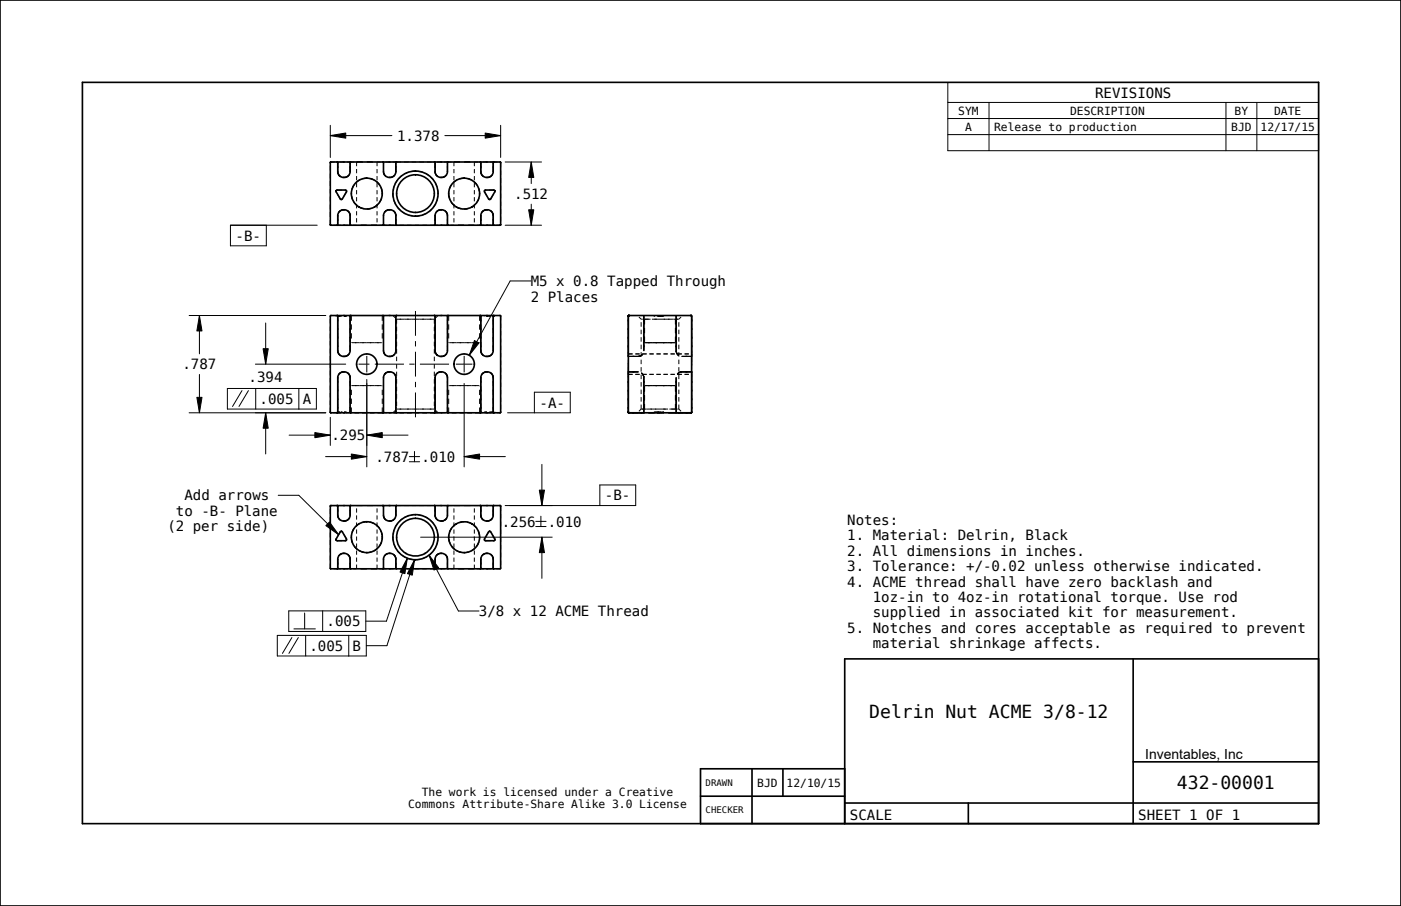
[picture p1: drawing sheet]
<svg xmlns="http://www.w3.org/2000/svg" width="432mm" height="279mm" viewBox="0 0 432 279" stroke-linecap="round" stroke-linejoin="round" font-family="sans-serif">
<g fill="none" stroke="#000" stroke-width=".51">
<path d="M0 0h431.8v279.4h-431.8zM25.4 25.4h381v228.6h-381zM101.8 50.1l.2-.1h52.1l.2 .1M101.8 50.1v19.2M101.8 50.1h.1M103.6 58.8l.3-.2h2.5l.4 .2v.4l-1.4 2.3-.5-.2-1.3-2.1zM103.9 50l.2 .1M104.1 50.1h.1M104.1 50.1v2.8a1.91 1.91 0 0 0 1.9 1.8 1.91 1.91 0 0 0 1.9-1.8v-2.8M107.9 50.1h.1M108.1 50l-.2 .1M118 50l.2 .1v2.8a1.91 1.91 0 0 0 1.9 1.8 1.91 1.91 0 0 0 1.9-1.8v-2.8"/>
<path d="M122 50.1h.1M122.2 50l-.2 .1M133.9 50l.2 .1v2.8a1.91 1.91 0 0 0 1.9 1.8 1.91 1.91 0 0 0 1.9-1.8v-2.8l.2-.1M148 50l.2 .1M148.2 50.1h.1M149.3 58.8l.4-.2h2.5l.3 .2v.4l-1.4 2.3-.5-.2-1.3-2.1zM152.2 50l-.2 .1v2.8a1.91 1.91 0 0 1-1.9 1.8 1.91 1.91 0 0 1-1.9-1.8v-2.8M154.3 50.1h.1M154.3 50.1v19.2M101.8 69.3l.2 .2M101.8 69.3h.1M102 69.5h52.1"/>
<path d="M103.9 69.5h.1M107.9 69.3v-2.8a1.91 1.91 0 0 0-1.9-1.8 1.91 1.91 0 0 0-1.9 1.8v2.8l-.2 .2M107.9 69.3l.2 .2zM118 69.5h.1M118.2 69.3v-2.8a1.91 1.91 0 0 1 1.9-1.8 1.91 1.91 0 0 1 1.9 1.8v2.8M118.2 69.3l-.2 .2M118.2 69.3h.1M122 69.3l.2 .2M122 69.3h.1M122.2 69.5h.1M133.9 69.5h.1M134.1 69.3l-.2 .2"/>
<path d="M134.1 69.3h.1M134.1 69.3v-2.8a1.91 1.91 0 0 1 1.9-1.8 1.91 1.91 0 0 1 1.9 1.8v2.8l.2 .2M148.2 69.3l-.2 .2zM148.2 69.3v-2.8a1.91 1.91 0 0 1 1.9-1.8 1.91 1.91 0 0 1 1.9 1.8v2.8l.2 .2M154.1 69.5h.1M154.3 69.3l-.2 .2M154.3 69.3h.1M103.9 97.3l.2 .2M103.9 97.3h.1M104.1 97.5h.1M104.1 97.5v10.6a1.91 1.91 0 0 0 1.9 1.8 1.91 1.91 0 0 0 1.9-1.8v-10.6M107.9 97.5h.1"/>
<path d="M108.1 97.3l-.2 .2M108.1 97.3h.1M118 97.3l.2 .2v10.6a1.91 1.91 0 0 0 1.9 1.8 1.91 1.91 0 0 0 1.9-1.8v-10.6M122 97.5h.1M122.2 97.3l-.2 .2M122.2 97.3h.1M133.9 97.3l.2 .2M133.9 97.3h.1M134.1 97.5h.1M134.1 97.5v10.6a1.91 1.91 0 0 0 1.9 1.8 1.91 1.91 0 0 0 1.9-1.8v-10.6M137.9 97.5h.1M138.1 97.3l-.2 .2"/>
<path d="M138.1 97.3h.1M148 97.3l.2 .2M148 97.3h.1M148.2 97.5h.1M152.2 97.3l-.2 .2v10.6a1.91 1.91 0 0 1-1.9 1.8 1.91 1.91 0 0 1-1.9-1.8v-10.6M193.7 97.5v29.6M193.7 97.5h.1M193.9 97.3l-.2 .2M193.9 97.3h-.1M193.9 97.3h19.1M213 97.3h.1M213 97.3l.2 .2v29.6l-.2 .2"/>
<path d="M101.8 127.1l.1-29.7h52.4l-.1 29.8-52.2 .1M101.8 127.1l.2 .2M101.8 127.1h.1M103.9 127.3h.1M104.1 127.1l-.2 .2M104.1 127.1v-10.6a1.91 1.91 0 0 1 1.9-1.8 1.91 1.91 0 0 1 1.9 1.8v10.6M104.1 127.1h.1M107.9 127.1l.2 .2M108.1 127.3h.1M118 127.3h.1M118.2 127.1v-10.6a1.91 1.91 0 0 1 1.9-1.8 1.91 1.91 0 0 1 1.9 1.8v10.6l.2 .2M118.2 127.1l-.2 .2"/>
<path d="M118.2 127.1h.1M133.9 127.3h.1M134.1 127.1v-10.6a1.91 1.91 0 0 1 1.9-1.8 1.91 1.91 0 0 1 1.9 1.8v10.6l.2 .2M134.1 127.1l-.2 .2M134.1 127.1h.1M148 127.3h.1M148.2 127.1v-10.6a1.91 1.91 0 0 1 1.9-1.8 1.91 1.91 0 0 1 1.9 1.8v10.6l.2 .2M148.2 127.1l-.2 .2M148.2 127.1h.1M193.7 127.1l.2 .2M193.7 127.1h.1M193.8 127.3h.1"/>
<path d="M193.9 127.3h19.1M213 127.3h.1M213.2 127.1l-.2 .2M101.9 156l52.2-.1 .2 .2v19.1l-.2 .2h-52.2zM103.9 155.9l.2 .2M103.9 155.9h.1M104.1 156.1v2.8a1.91 1.91 0 0 0 1.9 1.8 1.91 1.91 0 0 0 1.9-1.8v-2.8M107.9 156.1h.1M118 155.9l.2 .2v2.8a1.91 1.91 0 0 0 1.9 1.8 1.91 1.91 0 0 0 1.9-1.8v-2.8M122 156.1h.1M133.9 155.9l.2 .2zM138.1 155.9l-.2 .2v2.8a1.91 1.91 0 0 1-1.9 1.8 1.91 1.91 0 0 1-1.9-1.8v-2.8"/>
<path d="M148 155.9l.2 .2v2.8a1.91 1.91 0 0 0 1.9 1.8 1.91 1.91 0 0 0 1.9-1.8v-2.8M152 156.1h.1M104.1 175.2l-.2 .2M104.1 175.2h.1M104.1 175.2v-2.8a1.91 1.91 0 0 1 1.9-1.8 1.91 1.91 0 0 1 1.9 1.8v2.8l.2 .2M104.9 164l.3-.2 .3 .2 1.3 2.2-.2 .5-2.7 .1-.3-.2v-.4zM118.2 175.2l-.2 .2M118.2 175.2h.1M118.2 175.2v-2.8a1.91 1.91 0 0 1 1.9-1.8 1.91 1.91 0 0 1 1.9 1.8v2.8l.2 .2M133.9 175.4l.2-.2v-2.8a1.91 1.91 0 0 1 1.9-1.8 1.91 1.91 0 0 1 1.9 1.8v2.8l.2 .2M148.2 175.2l-.2 .2M148.2 175.2h.1"/>
<path d="M148.2 175.2v-2.8a1.91 1.91 0 0 1 1.9-1.8 1.91 1.91 0 0 1 1.9 1.8v2.8l.2 .2M150.6 164l.3-.2 .3 .2 1.3 2.2-.2 .5-2.6 .1-.4-.2v-.4zM349.2 203.2v50.8M406.4 203.2h-146.1l.1 50.8M231.8 237.1v16.9M241.3 237.1v8.4M260.4 237.1h-44.5v16.9M349.2 234.9h57.2M215.9 245.5h44.5M260.3 247.6h146.1M298.4 247.6v6.4"/>
<circle cx="113.1" cy="59.7" r="4.8"/>
<circle cx="128.1" cy="59.7" r="7"/>
<circle cx="128.1" cy="59.7" r="5.8"/>
<circle cx="143.1" cy="59.7" r="4.8"/>
<circle cx="113.1" cy="112.3" r="3.2"/>
<circle cx="143.1" cy="112.3" r="3.2"/>
<circle cx="113.1" cy="165.7" r="4.8"/>
<circle cx="128.1" cy="165.7" r="5.8"/>
<circle cx="128.1" cy="165.7" r="7"/>
<circle cx="143.1" cy="165.7" r="4.8"/>
</g>
<g fill="none" stroke="#000" stroke-width=".31">
<path d="M101.8 38.6v10M154.3 38.6v10M292.1 25.4h114.3v21.1h-114.3zM292.1 31.6h114.3M292.1 36.6h114.3M304.8 31.6v14.9M377.9 31.6v14.9M387.4 31.6v14.9M101.8 41.8l4.8-.8v1.6zM101.8 51.1v1.4M101.8 53.5v1.4M101.8 55.9v1.4"/>
<path d="M101.8 58.3v1.4M101.8 41.8h19M101.9 50h.1M102 50h.1M102 50h1.1M103.6 58.9h.1M103.6 58.8v.1M103.6 58.8h.1M103.7 58.7l-.1 .1M103.7 58.7h.1M103.8 58.6l-.1 .1M103.8 58.6h.1"/>
<path d="M103.9 58.6h-.1M103.9 58.6h.1M103.9 50h.1M103.9 58.6h1.5M104 50h.1M104.1 50h.1M104.1 50v.1M104.1 50.1h.1M104.1 52.9l.1 .5M104.1 52.9v.1M104.1 50.1v2.8M104.1 53h.1"/>
<path d="M104.2 53.4l.1 .3M104.3 53.7l.5 .7M104.7 50h1.3M105.8 54.7h.1M105.8 54.7h.3M106.1 54.7h.1M106.2 54.7h-.1M106.7 58.7h.1M106.7 58.7l.1 .1M106.8 58.8h.1M106.8 59.2l-.8 1.3M106.8 59.1v.1"/>
<path d="M106.8 58.8v.1M106.8 59.1h.1M106.8 58.9h.1M106.8 58.9v.1M106.8 59v.1M106.8 59h.1M106.9 50h2.3M107.5 54.1l-.6 .5-.8 .1M107.5 54.1h.1M107.9 53v.1M107.9 53h.1M107.9 50.1v2.8"/>
<path d="M107.9 50.1h.1M108 50h.1M108.1 50h-.1M108.1 50h.1M108.3 59.8h.1M108.3 59.8v.1M108.3 59.8v.2M108.3 59.9h.1M108.3 59.6h.1M108.3 59.1v.5M108.5 58.2v.3M109 57.1l-.5 1.1"/>
<path d="M109.2 57l-.7 1.2M109.6 56.4h.1M109.9 52.1v1.3M109.9 54.3v1.3M109.9 56.5v1.3M109.9 58.6v1.3M110.2 55.9l-.5 .4M110.3 55.8l-.7 .6M110.8 55.5l-.5 .3M110.9 55.5l-.7 .4M111.8 55.1h-.1M111.8 50h-1.9v1.3"/>
<path d="M111.8 55.1l-.2 .1M112.2 55l-.4 .1M113.1 54.9l-.9 .1M113.1 50h1.8M114 55l.7 .2M114.7 55.2l.4 .2M115.1 55.4l.2 .1M116 56l1 1M116.1 56.1h.1M116.2 56.1l.9 1M116.2 52.1v1.3M116.2 54.3v1.3"/>
<path d="M116.2 56.5v1.3M116.2 58.6v1.3M117.3 50h-1.1v1.3M117.4 57.8l.4 1.3M117.5 58l.3 1.4M117.8 59.3v.1M117.8 59.4v.1M117.8 60v.3M117.8 59.5v.1M117.8 59.9v.1M117.8 59.9h.1M117.8 59.8v.1"/>
<path d="M117.8 59.6v.1M117.8 59.7h.1M118 50h.1M118.1 50h.1M118.2 50h.1M118.2 50v.1M118.2 50.1h.1M118.2 52.9v.1M118.2 50.1v2.8M118.2 53h.1M118.2 53.1l.2 .7 .5 .6M118.8 50h1.3"/>
<path d="M119.8 54.7h.1M119.9 54.7h.1M120.2 54.7h-.2M120.3 54.7h-.1M121 50h2.6M121.1 59.7l.1 1.3M121.4 57.6l-.2 1.2M121.7 54l-.6 .5-.7 .2M122 53v.1M122 53h.1M122 50.1v2.8M122 50.1h.1"/>
<path d="M122.1 50h.1M122.2 50h-.1M122.2 50h.1M122.4 55.6l-.6 1.1M124 54.1l-1 .8M124.5 50h1.4M125.9 53.1l-1.2 .5M126.9 50h1.4M128.1 52.8l-1.3 .1M128.9 52.8l1.3 .3M129.2 50h1.4M131 53.4l1.1 .7"/>
<path d="M131.6 50h1.4M132.8 54.6l.9 1M133.9 50h.1M134 50h.1M134.1 50h.1M134.1 50v.1M134.1 50.1h.1M134.1 52.9v.1M134.1 50.1v2.8M134.1 53h.1M134.1 53.1l.2 .7 .5 .6M134.1 56.4l.6 1.2"/>
<path d="M134.7 50h1.3M134.9 58.4l.1 1.3M135.8 54.7h.1M135.9 54.7h.2M136.1 54.7h.1M136.2 54.7h.1M136.9 50h2.3M137.1 41.8h17.2M137.6 54l-.6 .5-.7 .2M137.9 53v.1M137.9 53h.1M137.9 50.1v2.8"/>
<path d="M137.9 50.1h.1M138 50h-.1M138 50h.1M138.1 50h-.1M138.1 50h.1M138.3 59.8h.1M138.3 59.8v.1M138.3 59.8v.2M138.3 59.9h.1M138.3 59.6h.1M138.3 59.5v.1M138.3 59.4v.1"/>
<path d="M138.3 59.1v.4M138.5 58.2v.3M139 57.1l-.5 1.1M139.2 57l-.7 1.2M139.6 56.4h.1M139.9 52.1v1.3M139.9 54.3v1.3M139.9 56.5v1.3M139.9 58.6v1.3M139.9 56.1l-.2 .2M140 56.1l-.4 .3M140.6 55.6l-.7 .5"/>
<path d="M140.6 55.6l-.6 .5M140.8 55.5l-.2 .1M140.9 55.5l-.3 .1M141.8 55.1h-.1M141.8 50h-1.9v1.3M141.8 55.1l-.2 .1M143.1 54.9l-1.3 .2M143.1 50h1.8M144 55l.3 .1M144.3 55.1l.4 .1M144.7 55.2l.4 .2M145.1 55.4l.2 .1"/>
<path d="M146 56l.2 .1M146.1 56.1h.1M146.2 56.1l.3 .3M146.2 52.1v1.3M146.2 54.3v1.3M146.2 56.5v1.3M146.2 58.6v1.3M146.5 56.4l.6 .7M146.5 56.4l.5 .6M147.3 50h-1.1v1.3M147.4 57.8l.4 1.3M147.5 58l.3 1.4"/>
<path d="M147.8 59.3v.1M147.8 59.4v.1M147.8 60v.3M147.8 59.5v.1M147.8 59.9v.1M147.8 59.9h.1M147.8 59.8v.1M147.8 59.6v.1M147.8 59.7h.1M148 50h.1M148.1 50h.1M148.2 50h.1"/>
<path d="M148.2 50v.1M148.2 50.1h.1M148.2 52.9v.2M148.2 52.9v.1M148.2 50.1v2.8M148.2 53h.1M148.2 53.1v.1M148.2 53.1v.2M148.2 53.3l.1 .1M148.3 53.4v.1M148.3 53.4v.2M148.3 53.6l.6 .8z"/>
<path d="M148.8 50h1.3M149.3 58.9h.1M149.3 58.8v.1M149.3 59.2l.8 1.3M149.4 58.8h-.1M149.4 58.7v.1M149.4 58.7h.1M149.5 58.7h-.1M149.5 58.6v.1M149.5 58.6h.1M149.5 41l4.8 .8-4.8 .8zM149.6 58.6h.1"/>
<path d="M149.7 58.6h-.1M149.8 54.7h.1M149.9 54.7h.1M150 54.7h.2M150.2 54.7h.1M150.7 58.6h1.5M151 54.6l-.7 .1M151 54.6l-.8 .1M151 50h2.3M151.2 54.4l-.2 .2M151.5 54.2l-.3 .2M151.7 54l-.2 .2"/>
<path d="M152 53v.1M152 53h.1M152 50.1v2.8M152 50.1h.1M152.1 50h-.1M152.1 50h.1M152.2 50h.1M152.4 58.7h.1M152.4 58.7l.1 .1M152.5 58.8h.1M152.5 59.1v.1M152.5 58.8v.1"/>
<path d="M152.5 59.1h.1M152.5 58.9v.1M152.5 59v.1M152.5 59h.1M154.1 50h.1M154.3 50h.1M154.3 50v.1M154.3 50.1h.1M154.3 50.1v1.5M154.3 52.5v1.5M154.3 54.9v1.5M154.3 57.3v1.5"/>
<path d="M154.3 59.7v1.4M155.7 50h11.2M163.7 50l.8 4.7h-1.6zM163.7 50v6.6M292.1 41.5h114.3M101.8 60.7v1.4M101.8 63.1v1.4M101.8 65.4v1.5M101.8 67.8v1.5M102.8 69.5h2.3M104 69.5h-.1M104 69.4h.1"/>
<path d="M104.1 69.4h.1M104.1 69.3h.1M104.1 66.5v2.8M104.1 66.4h.1M104.1 66.3v.1M104.1 60l.8 1.3M104.9 61.3v.1M104.9 61.4h.1M104.9 61.4l.1 .1M105 61.5h.1M105.1 61.5h.1M105.2 61.5h.1"/>
<path d="M105.3 61.5h-.1M105.8 64.7l-.8 .2-.5 .5M105.8 64.7h.1M105.9 64.7h.1M105.9 64.7h.2M106 69.5h1.3M106.2 64.7h.1M107.2 65.1l.5 .5 .2 .7M107.9 66.4h.1M107.9 66.4v.1M107.9 66.5h.1M107.9 69.3h.1"/>
<path d="M107.9 66.5v2.8M107.9 69.4h.1M108 69.4h.1M108.1 69.5h.1M108.3 60l.3 1.4M108.3 60v.1M108.3 60.3l.4 1.3M108.8 69.5h1.1M109 62.3l1 1M109.2 62.4l.9 1M109.9 60.8v1.3M109.9 63v1.3"/>
<path d="M109.9 65.1v1.3M109.9 67.3v1.3M110 63.3h.1M110.8 63.9l1.3 .5M110.9 63.9l1.2 .5M111.2 69.5h1.9M113.5 64.5h-.4M113.9 64.4l-.4 .1M114.3 69.5h1.9M114.4 64.3l-.5 .1M114.5 64.3l-.6 .1M115.5 63.8l-.2 .1"/>
<path d="M116.2 60.8v1.3M116.2 63v1.3M116.2 65.1v1.3M116.2 67.3v1.3M116.4 63.1l-.9 .7M116.5 63l-1 .8M116.9 69.5h2.3M117.6 61.3l-.5 1M117.6 61.2l-.6 1.2M117.6 61v.3M118 69.5h.1M118.1 69.4h.1"/>
<path d="M118.2 69.4h.1M118.2 69.3h.1M118.2 66.5v2.8M118.2 66.4h.1M118.2 66.3v.1M118.6 65.3v.1M118.6 65.3l-.1 .1M119.1 64.9l-.5 .4M119.4 64.8l-.3 .1M119.9 64.7h.1M120 64.7h.1M120 64.7l-.6 .1"/>
<path d="M120 64.7h.2M120.1 69.5h1.3M120.3 64.7h.1M121.3 65l.5 .7 .2 .8M121.4 61.9l.6 1.2M122 66.4h.1M122 66.4v.1M122 66.5h.1M122 69.3h.1M122 66.5v2.8M122 69.4h.1M122.1 69.4h.1"/>
<path d="M122.2 69.5h.1M122.4 63.8l.9 1M123.1 69.5h1.4M124 65.3l1.1 .7M125.5 69.5h1.4M125.9 66.3l1.3 .3M127.8 69.5h1.4M129.4 66.5l-1.3 .2M130.2 69.5h1.4M131.4 65.8l-1.2 .5M132.5 69.5h2.6M133.1 64.5l-1 .8"/>
<path d="M134 69.5h-.1M134 69.4v.1M134 69.4h.1M134.1 69.4h-.1M134.1 69.4h.1M134.1 69.3h.1M134.1 66.5v2.8M134.1 66.4h.1M134.1 66.3v.1M134.3 62.7l-.6 1.1M134.5 65.3h.1M135 60.6l-.3 1.3"/>
<path d="M135.9 64.7h-.1M135.9 64.7h.3M135.9 64.7h.1M135.9 64.7l-.8 .2-.6 .4M136 69.5h1.3M136.2 64.7h.1M137.2 65l.1 .1M137.2 65.1h.1M137.3 65.1l.6 .9M137.8 66l.1 .3M137.9 66v.3M137.9 66.3v.2"/>
<path d="M137.9 66.4h.1M137.9 66.4v.1M137.9 66.5h.1M137.9 69.3h.1M137.9 66.5v2.8M137.9 69.4h.1M138 69.4h.1M138.1 69.5h.1M138.3 60l.3 1.4M138.3 60v.1M138.3 60.3l.4 1.3M138.8 69.5h1.1"/>
<path d="M139 62.3l.6 .7M139.2 62.4l.4 .6M139.6 63l.5 .4M139.6 63l.4 .3M139.9 60.8v1.3M139.9 63v1.3M139.9 65.1v1.3M139.9 67.3v1.3M140.8 63.9l.2 .1M140.9 63.9l.1 .1M141 64l.4 .2M141.2 69.5h1.9"/>
<path d="M141.4 64.2l.7 .2M143.5 64.5h-.4M144.3 69.5h1.9M144.4 64.3l-.9 .2M144.5 64.3l-1 .2M145.5 63.8l-.2 .1M146.2 60.8v1.3M146.2 63v1.3M146.2 65.1v1.3M146.2 67.3v1.3M146.4 63.1l-.9 .7M146.5 63l-1 .8"/>
<path d="M146.5 63h.1M146.9 69.5h2.3M147.6 61.3l-.5 1M147.6 61.2l-.6 1.2M147.6 61v.3M148 69.5h.1M148.1 69.5h-.1M148.1 69.4l-.1 .1M148.1 69.4v.1M148.1 69.4h.1M148.2 69.4h-.1M148.2 69.4h.1"/>
<path d="M148.2 69.3h.1M148.2 66.5v2.8M148.2 66.4h.1M148.2 66.3v.1M148.6 65.3h.1M149.5 64.8l-.9 .5M149.9 64.7l-.4 .1M150 64.7h-.1M150 64.7h.1M150 64.7l-.5 .1M150 64.7h.2M150.1 69.5h1.3"/>
<path d="M150.3 64.7h.1M150.6 61.3v.1M150.6 61.4h.1M150.7 61.4v.1M150.7 61.5h.1M150.8 61.5h.1M150.9 61.5h.1M151 61.5h-.1M151 61.5h.1M151.3 65l.2 .2M151.3 65.1l.2 .1M151.5 65.2l.5 1.3"/>
<path d="M152 60l-.8 1.3M152 66.4h.1M152 66.4v.1M152 66.5h.1M152 69.3h.1M152 66.5v2.8M152 69.4h.1M152.1 69.4h.1M152.2 69.5h.1M153 69.5h1.1M154.3 62.1v1.4M154.3 64.5v1.4"/>
<path d="M154.3 66.9v1.4M155.7 69.5h11.2M162.9 64.7h1.6l-.8 4.8zM163.7 63v6.5M58.3 97.3h42.1M61.5 97.3l.8 4.8h-1.6zM61.5 97.3v11.8M81.9 99.6v12.7M101.8 98.4v1.4M101.8 97.4h.1M101.9 97.4h-.1M101.9 97.3h.1"/>
<path d="M102 97.3h.1M102.9 97.3h-.9M103.6 97.4v.2M103.6 97.3h2.4M103.9 97.3h.1M104 97.3h.1M104 97.3v.1M104 97.4h.1M104.1 97.4h.1M104.1 97.5h.1M104.1 97.5v10.6M104.1 97.6h1.2"/>
<path d="M106.1 97.3h.7M106.8 97.4v.2h-.8M107.3 97.3h2.4M107.9 97.5v10.6M107.9 97.5h.1M108 97.4h-.1M108 97.4h.1M108 97.3v.1M108 97.3h.1M108.1 97.3h-.1M108.1 97.3h.1M108.3 97.3v1.6"/>
<path d="M110.7 97.3h1.4M113.1 97.3h1.4M115.4 97.3h1.5M117.9 97.3l-.1 1.6M118.1 97.3v.1M118.1 97.4h.1M118.2 97.4h.1M118.2 97.5h.1M118.2 97.5v10.7M118.8 97.3h1.3M120.6 97.3h3M121.1 97.3l.7 .7"/>
<path d="M122 97.5v10.6M122 97.5h.1M122.1 97.4h-.1M122.1 97.4h.1M122.1 97.3v.1M122.1 97.3h.1M122.2 97.3h-.1M122.2 97.3h.1M122.2 99.8v-1.4h11.7v1.4M124.5 97.3h1.4M126.9 97.3h1.4M128.1 95.9v7.7"/>
<path d="M129.2 97.3h1.4M131.6 97.3h1.4M133.9 97.3h1.1l-.7 .7M133.9 97.3h.1M134 97.3h.1M134 97.3l.1 .1M134.1 97.4h.1M134.1 97.4v.1M134.1 97.5v10.6M135.4 97.3h.6M136.9 97.3h2.8M137.9 97.5v10.6"/>
<path d="M137.9 97.5h.1M138 97.4h-.1M138 97.4h.1M138 97.3v.1M138 97.3h.1M138.1 97.3h-.1M138.1 97.3h.1M138.3 97.3v1.6M140.7 97.3h1.4M143.1 97.3h1.4M145.4 97.3h1.5M147.9 97.3l-.1 1.6"/>
<path d="M148 97.3h.1M148.1 97.3h.1M148.1 97.3l.1 .1M148.2 97.4h.1M148.2 97.4v.1M148.2 97.5v10.6M148.5 97.3h1.2M149.3 97.3v.2M149.3 97.6h.1M149.8 97.3h.4M149.8 97.6h1.2M151 97.3h1.5"/>
<path d="M151.7 97.6h.8M152 97.5v10.6M152 97.5h.1M152.1 97.4h-.1M152.1 97.4h.1M152.1 97.3v.1M152.1 97.3h.1M152.2 97.3h.1M153.5 97.3h-1v.2M154.2 97.3v.1M154.2 97.4h.1M154.3 97.4h.1"/>
<path d="M154.3 97.5h.1M154.3 97.5v1.4M154.3 99.8v1.3M193.7 97.5v12.7M193.7 97.4h.1M193.7 97.3v.1M193.7 97.3h.1M193.8 97.3h-.1M193.8 97.3h.1M196.9 97.8l.7 .6h.5M197.6 99.4v1.4M198.4 98.4h2.1"/>
<path d="M198.4 97.5v10.6M198.4 97.5h.1M198.5 97.4h.1M198.5 97.3v.1M198.5 97.3h.1M198.6 97.3h.1M198.7 97.3h.1M198.7 98.4v1.6M200.4 97.3h-6.6M200.9 98.4h6.5M202.6 97.6h1.7M204.3 97.3h-2.7l.1 .3"/>
<path d="M206.7 97.3h-2.2v.3M208.1 97.3h4.9M208.2 97.3h.1M208.2 98.4v1.6M208.3 97.3v.1M208.3 97.4h.1M208.4 97.4h.1M208.4 97.5h.1M208.4 97.5v10.6M209.2 99.4v1.4M209.9 97.8l-.7 .6h-1.7M213.1 97.3h.1"/>
<path d="M213.1 97.3v.1M213.1 97.4h.1M213.2 97.4h.1M213.2 97.4v.1M213.2 97.5h.1M213.2 97.5v16.1M61.5 115.5v11.8M70.1 119.8h27.4v6.4h-27.4zM78.7 112.3h27.9M78.8 119.8v6.4M81.1 107.5h1.6l-.8 4.8zM92.1 119.8v6.4"/>
<path d="M101.8 100.7v1.3M101.8 103v1.3M101.8 105.2v1.4M101.8 107.5v1.4M101.8 109.8v1.4M101.8 112.1v1.3M101.8 114.3v1.4M101.8 116.6v1.4M101.8 118.9v1.4M104.1 108.1v.2M104.1 108.1v.1M104.1 116.5v10.6"/>
<path d="M104.1 108.2h.1M104.1 116.4h.1M104.1 108.3l.2 .7 .5 .6M104.1 116.3v.1M104.1 108.3l.7 1.3M104.5 115.3v.1M104.5 115.3l-.1 .1M104.7 115.1l-.2 .2M104.8 109.6h.1M105 114.9l-.3 .2M105.3 114.8l-.3 .1M105.8 109.9h.1"/>
<path d="M105.8 109.9h.3M105.8 114.7h.1M105.9 114.7l-.6 .1M105.9 114.7h.1M105.9 114.7h.2M106.1 109.9h.1M106.2 109.9h-.1M106.2 114.7h.1M106.6 109.9h-.5M106.7 109.8l-.1 .1M107.2 115l.6 1M107.5 109.3l-.8 .5"/>
<path d="M107.5 109.3h.1M107.8 116l.1 .5M107.9 116v.4M107.9 108.2v.1M107.9 108.2h.1M107.9 116.4h.1M107.9 116.4v.1M107.9 116.5v10.6M108.3 105.5h.1M108.3 100v1.7M108.3 102.8v1.6M108.3 119.1h.1"/>
<path d="M108.3 105.5v.1M108.3 105.6h.1M108.4 119h.1M108.4 118.9v.1M108.4 118.9h.1M108.5 118.9h-.1M108.5 118.9h.1M108.5 105.7h9.1M108.5 118.9h9.1M110.5 112.3h3.4M113.1 109.8v5M113.1 117v27"/>
<path d="M115.5 112.3h9M117.6 105.7h.1M117.7 105.7h.1M117.8 119h.1M117.8 105.6h.1M117.8 119.1h.1M117.8 100v1.7M117.8 102.8v1.6M117.8 105.5h.1M118.2 116.5v10.6M118.2 108.2h.1M118.2 116.4h.1"/>
<path d="M118.2 108.3l.2 .7 .5 .6M118.2 116.3v.1M119.8 109.9h.1M119.8 114.7l-.7 .2-.5 .5M119.9 109.9h.1M119.9 114.7h.1M120 114.7h.1M120 114.7h.2M120.2 109.9h-.2M120.3 109.9h-.1M120.3 114.7h.1M121.3 115l.7 1"/>
<path d="M121.7 109.2l-.6 .5-.7 .2M121.9 116l.1 .5M122 116v.4M122 108.2v.1M122 108.2h.1M122 116.4h.1M122 116.4v.1M122 116.5v10.6M122.2 100.8v1.3M122.2 103.1v1.3M122.2 105.4v1.4M122.2 107.7v1.4"/>
<path d="M122.2 110v1.4M122.2 112.3v1.4M122.2 114.6v1.4M122.2 116.9v1.4M122.2 119.2v1.4M126.1 112.3h1.7M128.1 105.2v1.6M128.1 108.5v7.6M128.1 117.8v1.6M129.4 112.3h9M133.9 100.8v1.3M133.9 103.1v1.3"/>
<path d="M133.9 105.4v1.4M133.9 107.7v1.4M133.9 110v1.4M133.9 112.3v1.4M133.9 114.6v1.4M133.9 116.9v1.4M133.9 119.2v1.4M134.1 108.1v.2M134.1 108.1v.1M134.1 116.5v10.6M134.1 108.2h.1M134.1 116.4h.1"/>
<path d="M134.1 108.3l.3 .9M134.1 116.3v.1M134.1 108.3l.4 .9M134.4 109.2l.4 .4M134.5 109.2l.3 .4M134.8 109.6h.1M135.8 109.9h.1M135.8 114.7l-.8 .2-.5 .5M135.9 114.7h.3M135.9 114.7h-.1M135.9 109.9h.2M136.1 109.9h.1"/>
<path d="M136.2 109.9h.1M136.2 114.7h.1M136.9 109.8l-.6 .1M136.9 109.8l-.8 .1M137.2 115l.5 .6 .2 .8M137.6 109.2l-.7 .6M137.9 108.2v.1M137.9 108.2h.1M137.9 116.4h.1M137.9 116.4v10.7M138.3 105.5h.1M138.3 100v1.7"/>
<path d="M138.3 102.8v1.6M138.3 119.1h.1M138.3 105.6h.1M138.3 119h.1M138.4 105.6h.1M138.4 119h-.1M138.4 118.9h.1M138.5 118.9h.1M138.5 105.7h9.1M138.5 118.9h9.1M140.5 112.3h5.1M143.1 109.8v5"/>
<path d="M143.1 118.3v25.7M147.6 105.7h.1M147.7 105.7h.1M147.7 119h.1M147.7 105.6h.1M147.8 105.6h-.1M147.8 119h.1M147.8 119.1h.1M147.8 100v1.7M147.8 102.8v1.6M147.8 105.5h.1M148.2 108.1v.1"/>
<path d="M148.2 108.1v.2M148.2 116.5v10.6M148.2 108.2h.1M148.2 116.4h.1M148.2 108.3l.2 .7 .5 .6M148.2 116.3v.1M148.2 108.3l.7 1.3M148.8 115.1l-.2 .3M148.9 109.6h.1M149.1 114.9l-.3 .2M149.4 114.8l-.3 .1M149.5 114.7l-.1 .1"/>
<path d="M149.8 109.9h.1M149.9 109.9h.1M149.9 114.7h-.4M150 114.7h-.1M150 114.7h.1M150 114.7h-.5M150 109.9h.2M150 114.7h.2M150.2 109.9h.1M150.3 114.7h.1M150.3 109.9h.1M151 109.8l-.6 .1"/>
<path d="M151 109.8l-.8 .1M151.2 109.6l-.2 .2M151.3 115l.2 .2M151.5 109.4l-.3 .2M151.5 115.2l.5 .8M151.7 109.2l-.2 .2M151.9 116l.1 .5M152 116v.4M152 108.2v.1M152 108.2h.1M152 116.4h.1M152 116.4v.1"/>
<path d="M152 116.5v10.6M154.3 102v1.4M154.3 104.3v1.4M154.3 106.6v1.4M154.3 108.9v1.3M154.3 111.2v1.3M154.3 113.4v1.4M154.3 115.7v1.4M154.3 118v1.4M193.7 114.5h.1M193.7 109.1h1.3M193.7 115.4h1.3"/>
<path d="M193.7 111v16.1M193.7 110.1h.1M193.7 114.5v.1M193.7 114.6h.1M193.7 110h.1M193.8 109.9l-.1 .1M193.8 109.9h.1M193.8 114.7h.1M193.9 109.9h.1M193.9 109.9h2.7M193.9 114.7h2.7M195.8 109.1h1.3"/>
<path d="M195.8 115.4h1.3M196.7 109.9h-.1M196.7 109.9h.1M196.7 114.7h.1M196.8 114.7h.1M197.1 109.9h-.5M197.2 109.8l-.1 .1M197.3 109.8l-.2 .1M197.5 109.7l-.3 .1M197.6 101.7v1.4M197.6 104v1.4M197.6 106.3v1.4"/>
<path d="M197.6 108.6v1.4M197.6 110.9v1.4M197.6 113.2v1.4M197.6 115.5v1.4M197.6 117.8v1.4M197.7 109.6l-.2 .1M197.7 115l.6 .7M198 109.1h1.3M198 115.4h1.3M198.1 109.2l-.4 .4M198.3 115.7v.2M198.3 115.9l.1 .6"/>
<path d="M198.3 115.9l.1 .5M198.4 108.2v.1M198.4 108.2h.1M198.4 116.4h.1M198.4 116.4v.1M198.4 116.5v10.6M198.7 105.5h.1M198.7 101.1v1.7M198.7 103.9v1.6M198.7 119.1v1.6M198.7 105.6h.1M198.7 118.9v.1"/>
<path d="M198.8 118.9h-.1M198.8 118.9h.1M200.2 109.1h1.3M200.2 115.4h1.3M202.3 109.1h1.3M202.3 115.4h1.3M204.5 109.1h1.3M204.5 115.4h1.3M206.7 109.1h1.3M206.7 115.4h1.3M208 118.9h-9.2M208 105.7h-9.2"/>
<path d="M208 105.7h.1M208.1 105.7h-.1M208.1 105.7h.1M208.1 105.6v.1M208.1 119h.1M208.2 119.1h.1M208.2 101.1v1.7M208.2 103.9v1.6M208.2 119.1v1.6M208.4 116.5v10.6M208.4 108.1v.1M208.4 108.1v.2"/>
<path d="M208.4 108.2h.1M208.4 116.4h.1M208.4 108.3l.3 .9M208.4 116.3v.1M208.4 108.3l.4 .9M208.7 109.2l.4 .4M208.8 109.2l.3 .4M208.8 109.1h1.3M208.8 115.4h1.3M209 115.1l-.3 .3M209.1 109.6h.1M209.2 101.7v1.4"/>
<path d="M209.2 104v1.4M209.2 106.3v1.4M209.2 108.6v1.4M209.2 110.9v1.4M209.2 113.2v1.4M209.2 115.5v1.4M209.2 117.8v1.4M209.3 114.9l-.3 .2M209.6 114.8l-.3 .1M210.1 109.9h.1M210.1 114.7h.1M210.2 114.7h-.1"/>
<path d="M210.2 114.7l-.6 .1M210.2 114.7h.1M210.2 109.9h2.8M210.2 114.7h2.8M211 109.1h1.3M211 115.4h1.3M213 114.7h.1M213 109.9h.1M213.1 110h.1M213.1 114.6h.1M213.2 110v.1M213.2 110.1h.1"/>
<path d="M213.2 114.5h.1M213.2 114.4v12.7M58.3 127.3h42.1M60.7 122.5h1.6l-.8 4.8zM74.6 120.5l-2.9 4.9M76.6 120.5l-2.9 4.9M81.9 127.3l.8 4.8h-1.6zM81.9 127.3v12.7M89.1 134.2h12.7M97 133.4l4.8 .8-4.8 .8zM101.8 121.2v1.4M101.8 123.5v1.3"/>
<path d="M101.8 125.7v1.4M101.8 128.7v8.7M103.6 127.1v.2h-1M103.6 127h.1M103.7 127.3h1.5M104 127.3h-.1M104 127.3h.1M104 127.2v.1M104.1 127.2h-.1M104.1 127.2h.1M104.1 127.1h.1M104.1 127h.8"/>
<path d="M105.1 127h.4M105.9 127.3h.4M106 127h.8M106.4 127.3h1.2M106.8 127.1v.2M107.9 127.1h.1M107.9 127.1v.1M107.9 127.2h.1M108 127.2v.1M108 127.3h.1M108.1 127.3h.1M108.3 120.2v1.6"/>
<path d="M108.3 122.9v1.7M108.3 125.7l-.1 1.6M109.2 127.3h1.5M111.6 127.3h1.5M113.1 134.2l4.7-.8v1.6zM113.1 134.2h12.7M114 127.3h1.4M116.4 127.3h2.8M117.8 120.2v1.6M117.8 122.9v1.7M117.8 125.7v1.6M118 127.3h.1"/>
<path d="M118.1 127.3h.1M118.1 127.2v.1M118.2 127.2h-.1M118.2 127.2h.1M118.2 127.1h.1M120.1 127.3h.6M121.1 127.3h1.1M121.8 126.6l-.7 .7M122 127.1h.1M122 127.1v.1M122 127.2h.1M122.1 127.2v.1"/>
<path d="M122.1 127.3h.1M122.2 127.3h.1M122.2 126.2h11.7M122.2 121.5v1.4M122.2 123.8v1.4M123.1 127.3h1.4M125.5 127.3h1.4M127.7 139.2v3.2M127.8 127.3h1.4M128.1 121v7.7M130.2 127.3h1.4M132.5 127.3h3"/>
<path d="M133.9 121.5v1.4M133.9 123.8v1.4M133.9 127.3h.1M134 127.3h-.1M134 127.3h.1M134 127.2v.1M134.1 127.2h-.1M134.1 127.1h.1M134.3 126.6l.7 .7M136 127.3h1.3M137.9 127.1h.1M137.9 127.2h.1"/>
<path d="M138 127.2h.1M138 127.2v.1M138 127.3h.1M138.1 127.3h.1M138.3 120.2v1.6M138.3 122.9v1.7M138.3 125.7l-.1 1.6M139.2 127.3h1.5M141.6 127.3h1.5M144 127.3h1.4M146.4 127.3h2.4M147.8 120.2v1.6"/>
<path d="M147.8 122.9v1.7M147.8 125.7v1.6M148 127.3h.1M148.1 127.3h-.1M148.1 127.3h.1M148.1 127.2v.1M148.2 127.2h-.1M149.3 127.3h.7M149.3 127v.2M149.3 127h.8M150.1 127.3h2.4M150.8 127h1.2"/>
<path d="M152 127.1h.1M152 127.2h.1M152.1 127.2h.1M152.1 127.2v.1M152.1 127.3h.1M152.5 127v.2M153.2 127.3h.9M154.3 120.3v1.3M154.3 122.6v1.3M154.3 124.8v1.4M193.9 127.3h4.8M197.6 126.2h1.7"/>
<path d="M197.6 126.2l-.7 .6M197.6 120.2v1.3M197.6 122.5v1.3M197.6 124.8v1.4M198.4 127.1h.1M198.4 127.2h.1M198.5 127.2h.1M198.5 127.2v.1M198.5 127.3h.1M198.6 127.3h.1M198.7 121.8v1.7M198.7 124.6v1.6"/>
<path d="M198.7 127.3h.1M199.4 126.2h6.5M199.8 127.3h4.2M201.6 127v.3M201.7 127h2.2M204.2 127h.3v.3h-.3M206 127.3h7M206.3 126.2h2.1M208.2 121.8v1.7M208.2 124.6v1.6M208.2 127.3h.1M208.3 127.3h-.1"/>
<path d="M208.3 127.3h.1M208.3 127.2v.1M208.4 127.2h-.1M208.4 127.1h.1M208.7 126.2h.5M209.2 120.2v1.3M209.2 122.5v1.3M209.2 124.8v1.4M209.2 126.2l.7 .6M213 127.3h.1M213.1 127.2v.1M213.1 127.2h.1"/>
<path d="M213.2 127.1h.1M100.4 140.8h12.7M101.8 157.1v1.4M101.8 159.4v1.5M102 155.9h1.1M103.9 155.9h.1M104 156h.1M104.1 156h.1M104.1 156.1h.1M104.1 158.9l.1 .5M104.1 158.9h.1M104.1 156.1v2.8"/>
<path d="M104.1 158.9v.1M104.2 159.3l.1 .3M104.2 159.4l.1 .3M104.3 159.6l.5 .7M104.3 159.7l.5 .6M104.7 155.9h1.3M106.9 155.9h2.3M107.5 160h.1M107.9 159h.1M107.9 156.1v2.8M107.9 156.1h.1M108 155.9v.1"/>
<path d="M108 155.9h.1M108.1 155.9h-.1M108.1 155.9h.1M108.3 140l4.8 .8-4.8 .8zM109.9 155.9h.1M109.9 156.8v1.3M109.9 158.9v1.3M109.9 155.9h1.9M113.1 155.9h1.8M116.2 155.9h1.1M116.2 155.9h.1M116.2 156.8v1.3"/>
<path d="M116.2 158.9v1.3M118 155.9h.1M118.1 156h.1M118.2 156h.1M118.2 156v.1M118.2 156.1h.1M118.2 158.9v.3M118.2 158.9h.1M118.2 156.1v2.8M118.2 158.9v.1M118.2 159.2l.1 .1M118.2 159.2l.1 .2"/>
<path d="M118.3 159.3l.1 .3M118.3 159.4l.1 .3M118.4 159.7l.1 .1M118.4 159.8l.5 .5M118.5 159.8l.4 .5M118.8 155.9h1.3M121 155.9h2.6M121.6 160h.1M122 159h.1M122 156.1v2.8M122 156.1h.1M122.1 155.9v.1"/>
<path d="M122.1 155.9h.1M122.2 155.9h.1M122.2 155.9h-.1M124.5 155.9h1.4M125.9 159l-1.2 .6M126.2 140.8h3.1M126.2 142.4h3.1M126.9 155.9h1.4M128.1 158.7l-1.3 .1M128.9 158.8l1.3 .2M129.2 155.9h1.4M131 159.4l1.1 .6"/>
<path d="M131.6 155.9h1.4M133.9 155.9h.1M134 155.9v.1M134 156h.1M134.1 156h.1M134.1 156.1h.1M134.1 158.9l.1 .5M134.1 158.9h.1M134.1 156.1v2.8M134.1 158.9v.1M134.2 159.3v.2M134.2 159.4v.1"/>
<path d="M134.2 159.5l.6 .8M134.7 155.9h1.3M136.9 155.9h2.3M137.6 159.9l-.7 .6M137.9 159h.1M137.9 156.1v2.8M137.9 156.1h.1M138 156h-.1M138 156h.1M138 155.9h.1M138.1 155.9h-.1M138.1 155.9h.1"/>
<path d="M139.9 155.9h.1M139.9 156.8v1.3M139.9 158.9v1.3M139.9 155.9h1.9M143.1 140.8l4.7-.8v1.6zM143.1 140.8h12.7M143.1 155.9h1.8M146.2 155.9h1.1M146.2 155.9h.1M146.2 156.8v1.3M146.2 158.9v1.3M148 155.9h.1"/>
<path d="M148.1 155.9v.1M148.1 156h.1M148.2 156h.1M148.2 156v.1M148.2 156.1h.1M148.2 158.9v.2M148.2 158.9h.1M148.2 156.1v2.8M148.2 158.9v.1M148.2 159v.2M148.2 159.1v.1M148.2 159.2l.1 .2"/>
<path d="M148.3 159.3v.2M148.3 159.4v.1M148.3 159.5l.6 .8M148.8 155.9h1.3M151 155.9h2.3M151.7 159.9l-.2 .3M152 159h.1M152 156.1v2.8M152 156.1h.1M152.1 156h-.1M152.1 156h.1M152.1 155.9h.1"/>
<path d="M152.2 155.9h-.1M152.2 155.9h.1M154.3 156.1v1.4M154.3 158.5v1.4M155.7 155.9h14.5M166.2 151.1h1.6l-.8 4.8zM166.7 159.2v3.2M167 143.2v12.7M101.8 175.2h.1M101.8 161.8v1.5M101.8 164.2v1.5M101.8 166.6v1.5"/>
<path d="M101.8 169v1.4M101.8 171.4v1.4M101.8 173.8v1.4M101.8 175.2v.1M101.8 175.3h.1M102.8 175.4h2.3M103.6 166.4h.1M103.6 166.3v.1M103.6 166.3h.1M103.6 166.4v.1M103.6 166.5h.1M103.6 166.2v.1"/>
<path d="M103.6 166.5v.1M103.6 166.2h.1M103.6 166.6h.1M103.7 166.6h.1M103.9 175.4h.1M103.9 166.8h1.5M104 175.4h-.1M104 175.4h.1M104.1 175.3h.1M104.1 175.2h.1M104.1 172.4v2.8M104.1 172.3v.1"/>
<path d="M104.1 172.3h.1M104.5 171.3v.1M104.5 171.3l-.1 .1M104.7 171.1l-.2 .2M104.8 160.3h.1M104.9 171l-.2 .1M104.9 164l-.8 1.3M105 170.9l-.1 .1M105.1 163.8v.1M105.2 163.8h-.1M105.2 163.8h.1M105.3 163.8v.1"/>
<path d="M105.3 170.8l-.3 .1M105.3 163.9h.1M105.4 163.9h.1M105.4 163.9l.1 .1M105.5 164h.1M105.6 170.7l-.3 .1M105.8 160.7h.1M105.8 170.6h.1M105.8 160.7h.3M105.9 170.6l-.3 .1M105.9 170.6h.1M105.9 170.6h.2"/>
<path d="M106 175.4h1.3M106 164.9l.8 1.3M106.1 160.7h.1M106.2 160.7h-.1M106.2 170.6v.1M106.2 170.7h.1M106.4 160.6l-.3 .1M106.5 166.8h-.1M106.5 166.8h.1M106.5 166.7v.1M106.6 166.7h-.1M106.6 166.7h.1"/>
<path d="M106.7 166.7h-.1M106.7 166.7h.1M106.7 160.6h-.3M106.7 166.6v.1M106.8 166.5l-.1 .1M106.8 166.5h.1M106.9 160.5l-.2 .1M107.2 171l.4 .4M107.5 160l-.6 .5M107.6 171.4l.1 .1M107.7 171.5l.2 .9M107.9 172.4h.1"/>
<path d="M107.9 175.2h.1M107.9 172.4v2.8M107.9 175.2v.1M107.9 175.3h.1M108 175.3v.1M108.1 175.4h.1M108.3 165.7v.3M108.3 165v.4M108.3 166.3l.4 1.3M109.2 162.9l-.7 1.2M109.2 168.4l.9 1M109.9 161.1v1.3"/>
<path d="M109.9 163.3v1.3M109.9 165.4v1.3M109.9 167.6v1.3M109.9 169.8v1.3M109.9 171.9v1.3M109.9 174.1v1.3h-1.1M110.9 161.4l-1.2 .8M110.9 169.9l1.2 .4M111.2 175.4h1.9M113.1 160.9l-1.4 .2M114 161l1.3 .4M114.4 170.2l-1.3 .2"/>
<path d="M116 161.9l1 1M116.2 161.1v1.3M116.2 163.3v1.3M116.2 165.4v1.3M116.2 167.6v1.3M116.2 169.8v1.3M116.2 171.9v1.3M116.2 174.1v1.3h-1.9M116.4 169.1l-1.1 .8M116.9 175.4h2.3M117.4 163.7l.4 1.3M117.6 167.2l-.6 1.2"/>
<path d="M117.8 165.3v.4M117.8 165.9v.4M118 175.4h.1M118.1 175.4h.1M118.2 175.2h.1M118.2 172.4v2.8M118.2 172.3v.1M118.2 172.3h.1M118.6 171.3v.1M118.6 171.3l-.1 .1M118.8 171.1l-.2 .2M118.9 160.3h.1"/>
<path d="M119 171l-.2 .1M119.1 170.9l-.1 .1M119.4 170.8l-.3 .1M119.7 170.7l-.3 .1M119.8 160.7h.1M119.9 160.7h.1M119.9 170.6h.1M120 170.6l-.3 .1M120 170.6h.1M120 160.7h.2M120 170.6h.2M120.1 175.4h1.3"/>
<path d="M120.2 160.7h.1M120.3 160.7h-.1M120.3 170.6v.1M120.3 170.7h.1M120.5 160.6l-.3 .1M120.8 160.6h-.3M121 160.5l-.2 .1M121.1 165.7l.1 1.2M121.1 160.4l-.1 .1M121.2 166.9v.1M121.3 171l.4 .4M121.4 160.3l-.3 .1"/>
<path d="M121.4 167.8l.6 1.2M121.4 163.5l-.2 1.3M121.6 160l-.2 .3M121.7 171.4l.1 .1M121.8 171.5l.2 .9M122 172.4h.1M122 175.2h.1M122 172.4v2.8M122 175.2v.1M122 175.3h.1M122.2 175.4h.1M122.4 161.6l-.6 1.1"/>
<path d="M122.4 169.7l.9 1M123.1 175.4h1.4M124 171.3l1.1 .7M124 160l-1 .9M125.5 175.4h1.4M125.5 172.1l-.7 4.8-1.5-.5zM125.5 172.1l-6.4 19.5h-6.4M125.9 172.3l1.3 .3M127.8 172.6l-.7 4.8-1.5-.5zM127.8 172.6l-8.6 26.5h-6.3M127.8 175.4h1.4M129.4 172.5l-1.3 .1"/>
<path d="M129.6 165.7h40.6M130.2 175.4h1.4M131.4 171.8l-1.2 .5M132.5 175.4h2.6M132.8 160.6l.9 1M133.1 170.4l-1 .9M133.9 175.4h.1M134 175.4h-.1M134 175.4h.1M134.1 175.3l-.1 .1M134.1 175.2h.1M134.1 172.4v2.8"/>
<path d="M134.1 172.3v.1M134.1 172.3h.1M134.1 162.3l.6 1.2M134.3 168.6l-.6 1.1M134.5 171.3h.1M134.7 171.1l-.2 .2M134.8 160.3h.1M134.9 171l-.2 .1M134.9 164.4l.1 1.3M135 166.5l-.3 1.3M135.3 170.8l-.4 .2M135.6 170.7l-.3 .1"/>
<path d="M135.8 160.7h.1M135.9 170.6h-.1M135.9 170.6l-.3 .1M135.9 170.6h.1M135.9 170.6h.3M135.9 160.7h.2M136 175.4h1.3M136.1 160.7h.1M136.2 160.7h.1M136.2 170.7h.1M136.9 160.5l-.6 .2M136.9 160.5l-.8 .2"/>
<path d="M137.2 171l.1 .1M137.3 171.1l.3 .3M137.6 171.4l.1 .1M137.7 171.5l.1 .5M137.8 172l.1 .3M137.9 172v.3M137.9 172.3v.1M137.9 172.4h.1M137.9 175.2h.1M137.9 172.4v2.8M137.9 175.2v.1M137.9 175.3h.1"/>
<path d="M138 175.3v.1M138 175.4h.1M138.1 175.4h.1M138.3 165.7v.3M138.3 165v.4M138.3 166.3l.4 1.3M139.2 162.9l-.7 1.2M139.2 168.4l.9 1M139.9 161.1v1.3M139.9 163.3v1.3M139.9 165.4v1.3M139.9 167.6v1.3"/>
<path d="M139.9 169.8v1.3M139.9 171.9v1.3M139.9 174.1v1.3h-1.1M140.9 161.4l-1.2 .8M140.9 169.9l1.2 .4M141.2 175.4h1.9M143.1 160.9l-1.4 .2M144 161l1.3 .4M144.4 170.2l-1.3 .2M146 161.9l1 1M146.2 161.1v1.3M146.2 163.3v1.3"/>
<path d="M146.2 165.4v1.3M146.2 167.6v1.3M146.2 169.8v1.3M146.2 171.9v1.3M146.2 174.1v1.3h-1.9M146.4 169.1l-1.1 .8M146.9 175.4h2.3M147.4 163.7l.4 1.3M147.6 167.2l-.6 1.2M147.8 165.3v.4M147.8 165.9v.4M148 175.4h.1"/>
<path d="M148.1 175.4h-.1M148.1 175.4h.1M148.2 175.3l-.1 .1M148.2 175.2h.1M148.2 172.4v2.8M148.2 172.3v.1M148.2 172.3h.1M148.6 171.3h.1M148.8 171.1l-.2 .2M148.9 160.3h.1M149 171l-.2 .1M149.3 166.4h.1"/>
<path d="M149.3 166.4v.1M149.3 166.3v.1M149.3 166.5h.1M149.3 166.2v.1M149.3 166.5v.1M149.3 166.2h.1M149.3 166.6h.1M149.4 166.6h.1M149.4 170.8l-.4 .2M149.7 166.8h1.5M149.8 160.7h.1M149.9 160.7h.1"/>
<path d="M149.9 170.6l-.5 .2M150 170.6h-.1M150 170.6h.1M150 170.6l-.6 .2M150 160.7h.2M150 170.6h.2M150.1 175.4h1.3M150.2 160.7h.1M150.3 170.6h.1M150.3 170.6v.1M150.3 170.7h.1M150.6 164l-.8 1.3"/>
<path d="M150.9 163.8h-.1M150.9 163.8h.1M151 160.5l-.7 .2M151 160.5l-.8 .2M151 163.8v.1M151 163.9h.1M151.1 163.9h.1M151.2 164h.1M151.2 160.4l-.2 .1M151.3 171l.2 .2M151.5 160.2l-.3 .2M151.5 171.2l.2 .2"/>
<path d="M151.7 171.4l.1 .1M151.7 164.9l.8 1.3M151.8 171.5l.2 .9M152 172.4h.1M152 175.2h.1M152 172.4v2.8M152 175.2v.1M152 175.3h.1M152.1 175.3v.1M152.1 175.4h.1M152.2 175.4h.1M152.2 166.8h.1"/>
<path d="M152.3 166.7l-.1 .1M152.3 166.7h.1M152.4 166.7h-.1M152.4 166.7h.1M152.5 166.6h-.1M152.5 166.6h.1M152.5 166.5v.1M152.5 166.5h.1M153 175.4h1.1M154.1 175.4h.1M154.2 175.4h-.1M154.2 175.4h.1"/>
<path d="M154.3 175.3h.1M154.3 160.9v1.4M154.3 163.3v1.4M154.3 165.7v1.4M154.3 168.1v1.4M154.3 170.4v1.5M154.3 172.8v1.5M165.1 160.8h3.2M165.1 162.4h3.2M167 165.7l.8 4.7h-1.6zM167 165.7v12.7M85.5 195.9h27.4v6.4h-27.4z"/>
<path d="M89 188.4h23.7v6.3h-23.7zM90 196.6l-2.9 4.9M90.6 193.9h6.6M92 196.6l-3 4.9M93.9 189v4.9M94.2 195.9v6.4M99.4 188.4v6.3M107.5 195.9v6.4"/>
</g>
<g fill="#000">
<path d="M101.8 41.8l4.8-.8v1.6zM149.5 41l4.8 .8-4.8 .8zM163.7 50l.8 4.7h-1.6zM162.9 64.7h1.6l-.8 4.8zM61.5 97.3l.8 4.8h-1.6zM81.1 107.5h1.6l-.8 4.8zM60.7 122.5h1.6l-.8 4.8zM81.9 127.3l.8 4.8h-1.6zM97 133.4l4.8 .8-4.8 .8zM113.1 134.2l4.7-.8v1.6zM108.3 140l4.8 .8-4.8 .8zM143.1 140.8l4.7-.8v1.6z"/>
<path d="M166.2 151.1h1.6l-.8 4.8zM125.5 172.1l-.7 4.8-1.5-.5zM127.8 172.6l-.7 4.8-1.5-.5zM167 165.7l.8 4.7h-1.6z"/>
</g>
<!-- layer: BALLOONS -->
<path d="M146.2 105l1.4 .8-3 3.8zM101.5 161l2.9 3.9-4-2.8zM132.2 171.2l3 3.9-1.4 .7z" fill="#000"/>
<path d="M163.6 86.6h-6.4l-12.6 23M146.2 105l1.4 .8-3 3.8zM85.7 152.7h6.4l12.3 12.2M101.5 161l2.9 3.9-4-2.8zM132.2 171.2l3 3.9-1.4 .7zM132.2 171.2l9.1 17.2h6.3" fill="none" stroke="#000" stroke-width=".31"/>
<!-- layer: DATUM_PLANES -->
<path d="M82.1 69.5v6.3h-11.1v-6.3h26.8M156.4 127.3h19.4v-6.4h-11.1v6.4M157.2 155.9h38.7v-6.3h-11v6.3" fill="none" stroke="#000" stroke-width=".31"/>
<g font-size="5.6">
<text x="267.9" y="221.4">Delrin Nut ACME 3/8-12</text>
<text x="362.7" y="243.3">432-00001</text>
</g>
<g font-size="4.3">
<text x="337.5" y="30.1">REVISIONS</text>
<text x="122.4" y="43.4">1.378</text>
<text x="158.5" y="61.4">.512</text>
<text x="72.6" y="74.2">-B-</text>
<text x="163.6" y="88.2">M5 x 0.8 Tapped Through</text>
<text x="163.6" y="93">2 Places</text>
<text x="56.2" y="113.9">.787</text>
<text x="76.6" y="117.9">.394</text>
<text x="80" y="124.6">.005</text>
<text x="93.3" y="124.6">A</text>
<text x="166.3" y="125.7">-A-</text>
<text x="102.2" y="135.8">.295</text>
<text x="115.7" y="142.4">.787</text>
<text x="129.9" y="142.4">.010</text>
<text x="56.8" y="154.3">Add arrows</text>
<text x="186.5" y="154.3">-B-</text>
<text x="54.2" y="159.1">to -B- Plane</text>
<text x="261.1" y="161.8">Notes:</text>
<text x="51.6" y="163.9">(2 per side)</text>
<text x="154.7" y="162.4">.256</text>
<text x="168.8" y="162.4">.010</text>
<text x="261.1" y="166.6">1. Material: Delrin, Black</text>
<text x="261.1" y="171.4">2. All dimensions in inches.</text>
<text x="261.1" y="176.1">3. Tolerance: +/-0.02 unless otherwise indicated.</text>
<text x="261.1" y="180.9">4. ACME thread shall have zero backlash and</text>
<text x="269" y="185.6">1oz-in to 4oz-in rotational torque. Use rod</text>
<text x="147.6" y="190">3/8 x 12 ACME Thread</text>
<text x="269" y="190.4">supplied in associated kit for measurement.</text>
<text x="100.6" y="193.1">.005</text>
<text x="261.1" y="195.2">5. Notches and cores acceptable as required to prevent</text>
<text x="95.4" y="200.7">.005</text>
<text x="108.7" y="200.7">B</text>
<text x="269" y="199.9">material shrinkage affects.</text>
<text x="353" y="234.2">Inventables, Inc</text>
<text x="261.9" y="252.8">SCALE</text>
<text x="350.8" y="252.8">SHEET 1 OF 1</text>
</g>
<g font-size="3.5">
<text x="295.3" y="35.3">SYM</text>
<text x="329.8" y="35.3">DESCRIPTION</text>
<text x="380.5" y="35.3">BY</text>
<text x="392.7" y="35.3">DATE</text>
<text x="297.4" y="40.3">A</text>
<text x="306.4" y="40.3">Release to production</text>
<text x="379.5" y="40.3">BJD</text>
<text x="388.5" y="40.3">12/17/15</text>
<text x="130" y="245.3">The work is licensed under a Creative</text>
<text x="233.4" y="242.6">BJD</text>
<text x="242.4" y="242.6">12/10/15</text>
<text x="125.8" y="249.1">Commons Attribute-Share Alike 3.0 License</text>
</g>
<g font-size="2.8">
<text x="217.5" y="242.3">DRAWN</text>
<text x="217.5" y="250.8">CHECKER</text>
</g>
</svg>
